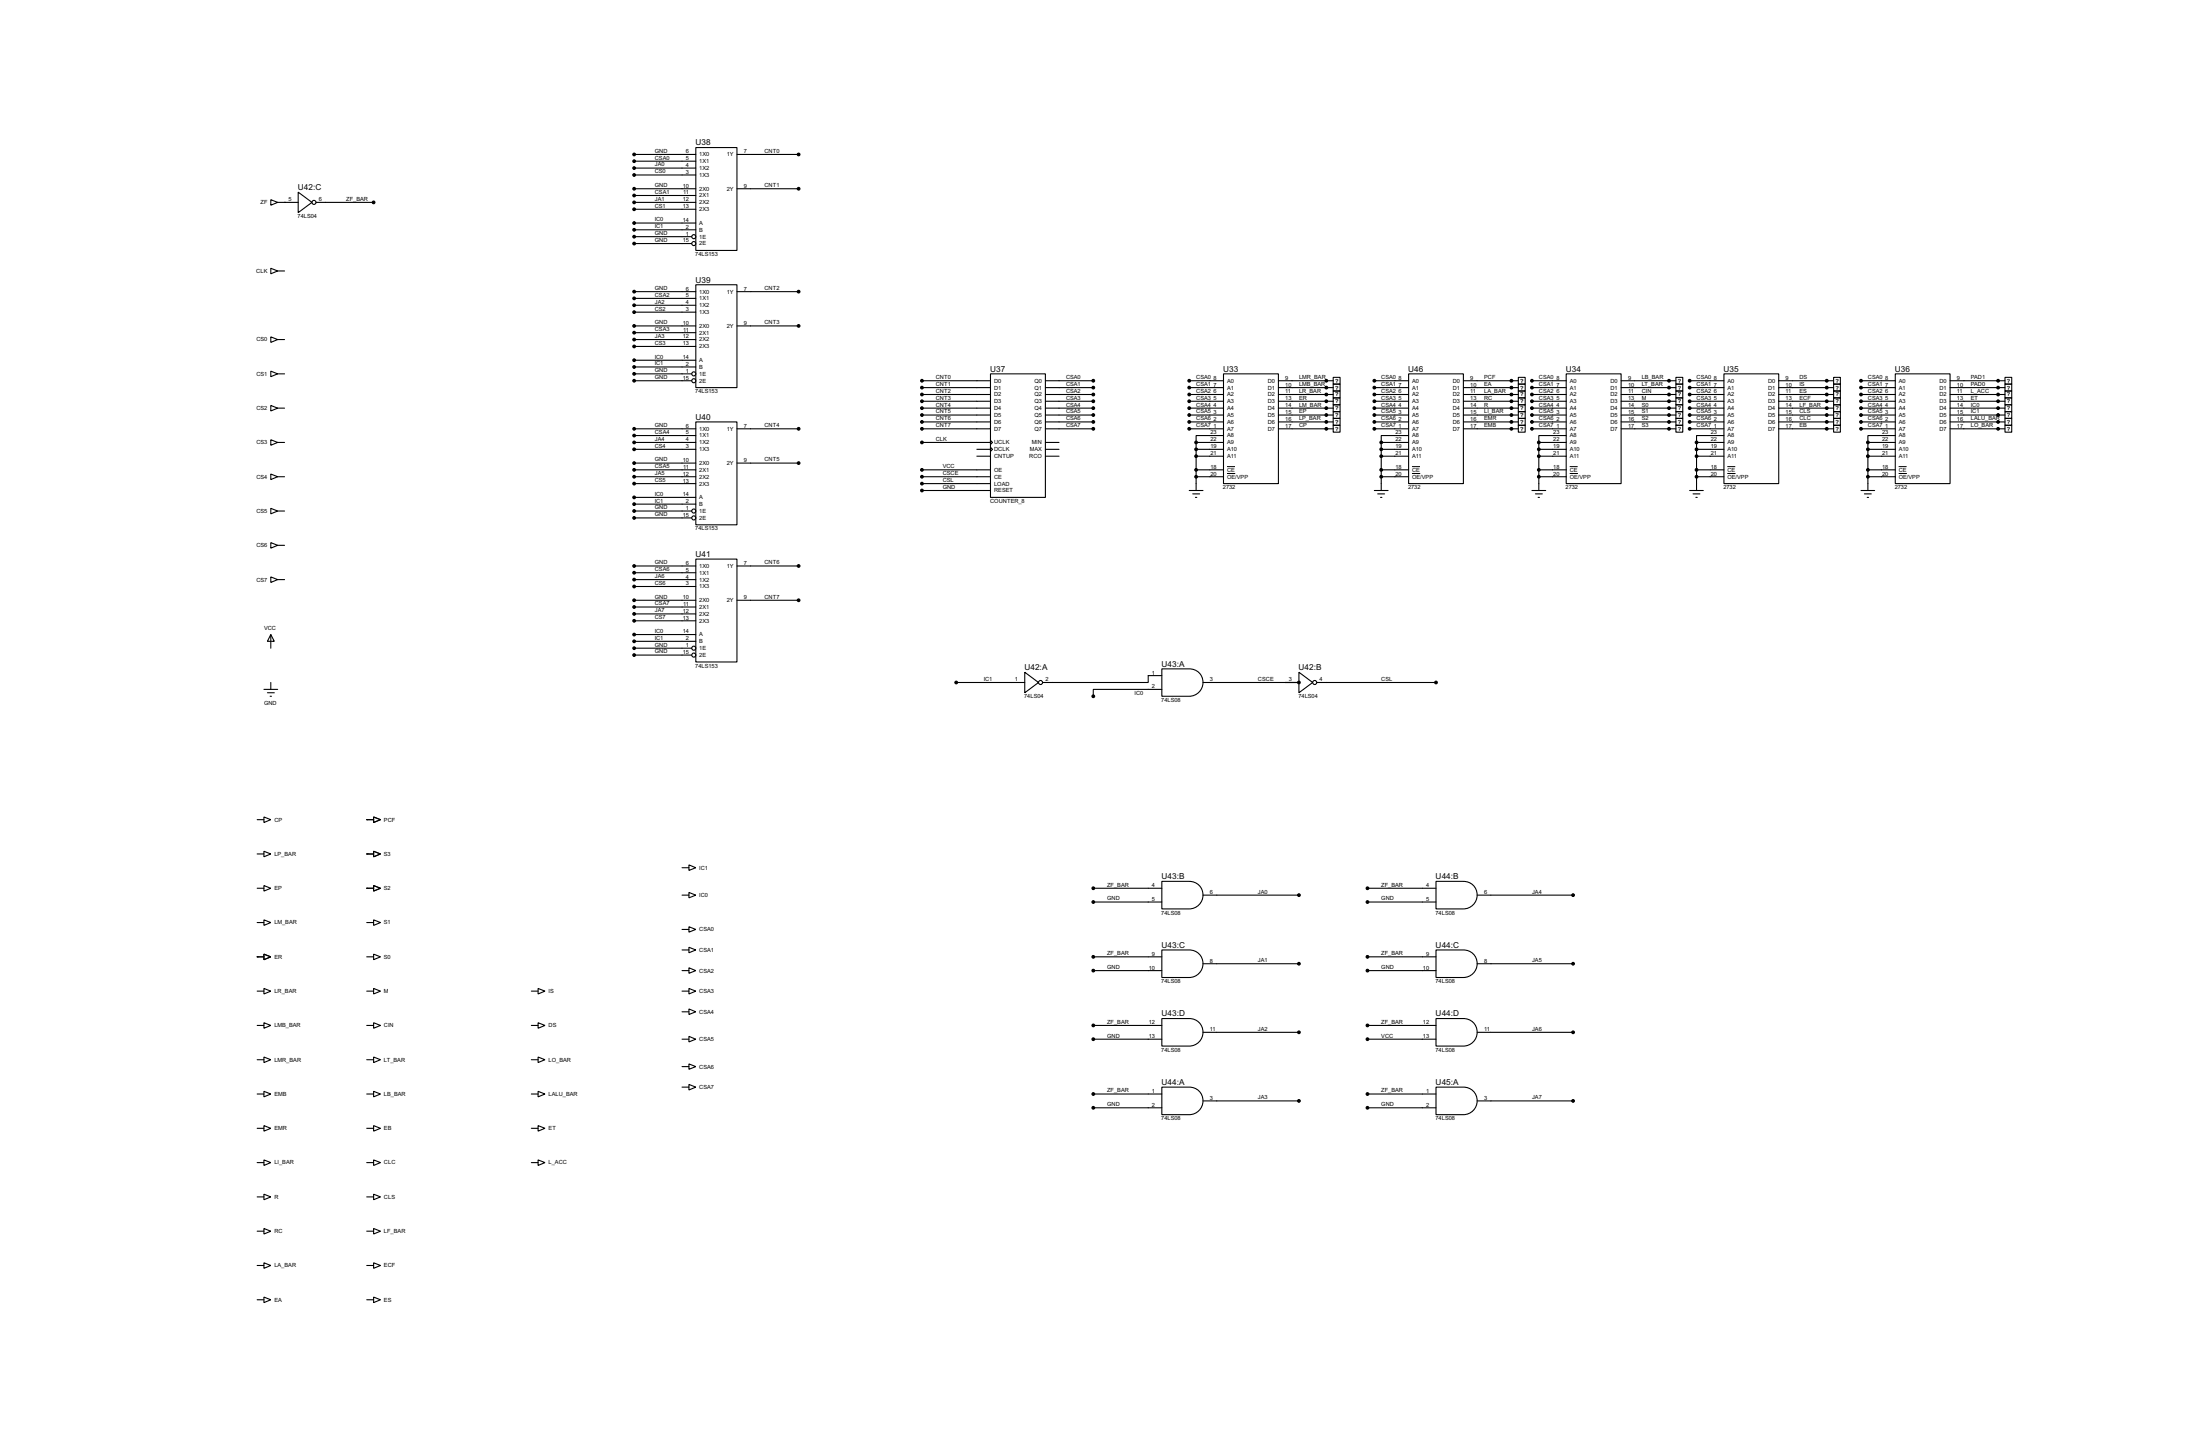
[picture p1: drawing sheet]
<svg xmlns="http://www.w3.org/2000/svg" width="815mm" height="536mm" viewBox="0 0 815 536" stroke-linecap="round" stroke-linejoin="round" font-family="sans-serif">
<g fill="#000">
<circle cx="105.5" cy="75" r=".2"/>
<circle cx="491.5" cy="151.2" r=".2"/>
<circle cx="491.5" cy="143.6" r=".2"/>
<circle cx="491.5" cy="148.6" r=".2"/>
<circle cx="491.5" cy="153.7" r=".2"/>
<circle cx="491.5" cy="141" r=".2"/>
<circle cx="491.5" cy="146.1" r=".2"/>
<circle cx="491.5" cy="158.8" r=".2"/>
<circle cx="491.5" cy="156.3" r=".2"/>
<circle cx="560.1" cy="141" r=".2"/>
<circle cx="560.1" cy="143.6" r=".2"/>
<circle cx="560.1" cy="148.6" r=".2"/>
<circle cx="560.1" cy="156.3" r=".2"/>
<circle cx="560.1" cy="158.8" r=".2"/>
<circle cx="560.1" cy="146.1" r=".2"/>
<circle cx="560.1" cy="151.2" r=".2"/>
<circle cx="560.1" cy="153.7" r=".2"/>
<circle cx="618.5" cy="153.7" r=".2"/>
<circle cx="618.5" cy="156.3" r=".2"/>
<circle cx="618.5" cy="141" r=".2"/>
<circle cx="618.5" cy="143.6" r=".2"/>
<circle cx="618.5" cy="146.1" r=".2"/>
<circle cx="618.5" cy="158.8" r=".2"/>
<circle cx="618.5" cy="151.2" r=".2"/>
<circle cx="618.5" cy="148.6" r=".2"/>
<circle cx="677" cy="153.7" r=".2"/>
<circle cx="677" cy="156.3" r=".2"/>
<circle cx="677" cy="158.8" r=".2"/>
<circle cx="677" cy="151.2" r=".2"/>
<circle cx="677" cy="141" r=".2"/>
<circle cx="677" cy="143.6" r=".2"/>
<circle cx="677" cy="146.1" r=".2"/>
<circle cx="677" cy="148.6" r=".2"/>
<circle cx="740.5" cy="151.2" r=".2"/>
<circle cx="740.5" cy="143.6" r=".2"/>
<circle cx="740.5" cy="141" r=".2"/>
<circle cx="740.5" cy="158.8" r=".2"/>
<circle cx="740.5" cy="148.6" r=".2"/>
<circle cx="740.5" cy="153.7" r=".2"/>
<circle cx="740.5" cy="146.1" r=".2"/>
<circle cx="740.5" cy="156.3" r=".2"/>
<circle cx="135.9" cy="303.6" r=".2"/>
<circle cx="135.9" cy="316.3" r=".2"/>
<circle cx="135.9" cy="329" r=".2"/>
<circle cx="95.3" cy="354.4" r=".2"/>
</g>
<g fill="none" stroke="#000" stroke-width=".4">
<path d="M235 57.2h22.9M235 59.7h22.9M257.9 54.7h15.2v38.1h-15.2zM273.1 57.2h22.9M100.4 74l2.5 1-2.5 1zM102.9 75h7.6M110.5 71.2l5.1 3.8-5.1 3.8zM117.1 75h21.4M235 62.3h22.9M235 64.8h22.9M235 69.9h22.9M235 72.4h22.9"/>
<path d="M235 75h22.9M235 77.5h22.9M273.1 69.9h22.9M100.4 99.4l2.5 1-2.5 1zM235 82.6h22.9M235 85.1h22.9M235 87.7h21.3M235 90.2h21.3M102.9 100.4h2.6M235 108h22.9M235 110.5h22.9M235 113.1h22.9"/>
<path d="M235 115.6h22.9M257.9 105.5h15.2v38.1h-15.2zM273.1 108h22.9M100.4 124.8l2.5 1-2.5 1zM100.4 137.5l2.5 1-2.5 1zM102.9 125.8h2.6M102.9 138.5h2.6M235 120.7h22.9M235 123.2h22.9M235 125.8h22.9M235 128.3h22.9M235 133.4h22.9"/>
<path d="M235 135.9h22.9M235 138.5h21.3M273.1 120.7h22.9M367.1 138.5h20.3v45.7h-20.3zM453.4 138.5h20.4v40.6h-20.4zM494.1 139.8h2.5v2.5h-2.5zM522 138.5h20.3v40.6h-20.3zM562.7 139.8h2.5v2.5h-2.5zM580.4 138.5h20.4v40.6h-20.4zM621.1 139.8h2.5v2.5h-2.5zM638.9 138.5h20.3v40.6h-20.3zM679.5 139.8h2.5v2.5h-2.5z"/>
<path d="M702.4 138.5h20.3v40.6h-20.3zM743 139.8h2.5v2.5h-2.5zM100.4 150.2l2.5 1-2.5 1zM102.9 151.2h2.6M235 141h21.3M235 158.8h22.9M257.9 156.3h15.2v38.1h-15.2zM273.1 158.8h22.9M341.7 141h25.4M341.7 143.6h25.4M341.7 146.1h25.4M341.7 148.6h25.4"/>
<path d="M341.7 151.2h25.4M341.7 153.7h25.4M341.7 156.3h25.4M341.7 158.8h25.4M387.4 141h17.8M387.4 143.6h17.8M387.4 146.1h17.8M387.4 148.6h17.8M387.4 151.2h17.8M387.4 153.7h17.8M387.4 156.3h17.8M387.4 158.8h17.8"/>
<path d="M440.7 141h12.7M440.7 143.6h12.7M440.7 146.1h12.7M440.7 148.6h12.7M440.7 151.2h12.7M440.7 153.7h12.7M440.7 156.3h12.7M440.7 158.8h12.7M473.8 141h20.3M473.8 143.6h20.3M473.8 146.1h20.3M473.8 148.6h20.3"/>
<path d="M473.8 151.2h20.3M473.8 153.7h20.3M473.8 156.3h20.3M473.8 158.8h20.3M494.1 142.3h2.5v2.5h-2.5zM494.1 144.8h2.5v2.6h-2.5zM494.1 147.4h2.5v2.5h-2.5zM494.1 149.9h2.5v2.6h-2.5zM494.1 152.5h2.5v2.5h-2.5zM494.1 155h2.5v2.5h-2.5zM494.1 157.5h2.5v2.6h-2.5zM509.3 141h12.7"/>
<path d="M509.3 143.6h12.7M509.3 146.1h12.7M509.3 148.6h12.7M509.3 151.2h12.7M509.3 153.7h12.7M509.3 156.3h12.7M509.3 158.8h12.7M542.3 141h20.4M542.3 143.6h20.4M542.3 146.1h20.4M542.3 148.6h20.4M542.3 151.2h20.4"/>
<path d="M542.3 153.7h20.4M542.3 156.3h20.4M542.3 158.8h20.4M562.7 142.3h2.5v2.5h-2.5zM562.7 144.8h2.5v2.6h-2.5zM562.7 147.4h2.5v2.5h-2.5zM562.7 149.9h2.5v2.6h-2.5zM562.7 152.5h2.5v2.5h-2.5zM562.7 155h2.5v2.5h-2.5zM562.7 157.5h2.5v2.6h-2.5zM567.7 141h12.7M567.7 143.6h12.7"/>
<path d="M567.7 146.1h12.7M567.7 148.6h12.7M567.7 151.2h12.7M567.7 153.7h12.7M567.7 156.3h12.7M567.7 158.8h12.7M600.8 141h20.3M600.8 143.6h20.3M600.8 146.1h20.3M600.8 148.6h20.3M600.8 151.2h20.3M600.8 153.7h20.3"/>
<path d="M600.8 156.3h20.3M600.8 158.8h20.3M621.1 142.3h2.5v2.5h-2.5zM621.1 144.8h2.5v2.6h-2.5zM621.1 147.4h2.5v2.5h-2.5zM621.1 149.9h2.5v2.6h-2.5zM621.1 152.5h2.5v2.5h-2.5zM621.1 155h2.5v2.5h-2.5zM621.1 157.5h2.5v2.6h-2.5zM626.2 141h12.7M626.2 143.6h12.7M626.2 146.1h12.7"/>
<path d="M626.2 148.6h12.7M626.2 151.2h12.7M626.2 153.7h12.7M626.2 156.3h12.7M626.2 158.8h12.7M659.2 141h20.3M659.2 143.6h20.3M659.2 146.1h20.3M659.2 148.6h20.3M659.2 151.2h20.3M659.2 153.7h20.3M659.2 156.3h20.3"/>
<path d="M659.2 158.8h20.3M679.5 142.3h2.5v2.5h-2.5zM679.5 144.8h2.5v2.6h-2.5zM679.5 147.4h2.5v2.5h-2.5zM679.5 149.9h2.5v2.6h-2.5zM679.5 152.5h2.5v2.5h-2.5zM679.5 155h2.5v2.5h-2.5zM679.5 157.5h2.5v2.6h-2.5zM689.7 141h12.7M689.7 143.6h12.7M689.7 146.1h12.7M689.7 148.6h12.7"/>
<path d="M689.7 151.2h12.7M689.7 153.7h12.7M689.7 156.3h12.7M689.7 158.8h12.7M722.7 141h20.3M722.7 143.6h20.3M722.7 146.1h20.3M722.7 148.6h20.3M722.7 151.2h20.3M722.7 153.7h20.3M722.7 156.3h20.3M722.7 158.8h20.3"/>
<path d="M743 142.3h2.5v2.5h-2.5zM743 144.8h2.5v2.6h-2.5zM743 147.4h2.5v2.5h-2.5zM743 149.9h2.5v2.6h-2.5zM743 152.5h2.5v2.5h-2.5zM743 155h2.5v2.5h-2.5zM743 157.5h2.5v2.6h-2.5zM100.4 162.9l2.5 1-2.5 1zM100.4 175.6l2.5 1-2.5 1zM102.9 163.9h2.6M102.9 176.6h2.6M235 163.9h22.9"/>
<path d="M235 166.4h22.9M235 174h22.9M235 176.6h22.9M235 161.3h22.9M235 171.5h22.9M235 179.1h22.9M273.1 171.5h22.9M341.7 163.9h25.4M341.7 174h25.4M341.7 176.6h25.4M341.7 179.1h25.4M362 166.4h5.1"/>
<path d="M362 169h5.1M367.1 163.1l.7 .8-.7 .7zM367.1 165.7l.7 .7-.7 .8zM387.4 163.9h5.1M387.4 166.4h5.1M387.4 169h5.1M443.3 163.9h10.1M443.3 163.9v17.8M443.3 166.4h10.1M443.3 169h10.1M443.3 174h10.1M443.3 176.6h10.1"/>
<path d="M453.4 161.3h-10.1v2.6M511.9 163.9h10.1M511.9 166.4h10.1M511.9 169h10.1M511.9 174h10.1M511.9 176.6h10.1M511.9 163.9v17.8M522 161.3h-10.1v2.6M570.3 163.9h10.1M570.3 166.4h10.1M570.3 169h10.1M570.3 174h10.1"/>
<path d="M570.3 176.6h10.1M570.3 163.9v17.8M580.4 161.3h-10.1v2.6M628.7 163.9h10.2M628.7 166.4h10.2M628.7 169h10.2M628.7 174h10.2M628.7 176.6h10.2M628.7 163.9v17.8M638.9 161.3h-10.2v2.6M692.2 163.9h10.2M692.2 166.4h10.2"/>
<path d="M692.2 169h10.2M692.2 174h10.2M692.2 176.6h10.2M692.2 163.9v17.8M702.4 161.3h-10.2v2.6M100.4 188.3l2.5 1-2.5 1zM102.9 189.3h2.6M235 184.2h22.9M235 186.7h22.9M235 189.3h21.3M235 191.8h21.3M341.7 181.7h25.4"/>
<path d="M440.7 181.7h5.1M442 182.9h2.6M443 184.2h.5M509.3 181.7h5.1M510.6 182.9h2.5M511.6 184.2h.5M567.7 181.7h5.1M569 182.9h2.6M570 184.2h.5M626.2 181.7h5M627.4 182.9h2.6M628.5 184.2h.5"/>
<path d="M689.7 181.7h5M690.9 182.9h2.6M692 184.2h.5M100.4 201l2.5 1-2.5 1zM100.4 213.7l2.5 1-2.5 1zM102.9 214.7h2.6M102.9 202h2.6M235 209.6h22.9M235 212.1h22.9M235 214.7h22.9M235 217.2h22.9M257.9 207.1h15.2v38.1h-15.2z"/>
<path d="M273.1 209.6h22.9M100.4 235l1.3 2.5h-2.6zM100.4 235v5.1M235 222.3h22.9M235 224.8h22.9M235 227.4h22.9M235 229.9h22.9M235 235h22.9M235 237.5h22.9M273.1 222.3h22.9M97.8 255.3h5.1M99.1 256.6h2.6"/>
<path d="M100.1 257.9h.5M100.4 252.8v2.5M235 240.1h21.3M235 242.6h21.3M354.4 252.8h25.4M379.8 249l5.1 3.8-5.1 3.8zM430.6 247.7h10.1a5.1 5.1 0 0 1 5.1 5.1 5.1 5.1 0 0 1-5.1 5.1h-10.1zM430.6 250.2h-5.1v2.6h-39.1M430.6 255.3h-25.4v2.6M445.8 252.8h35.6M481.4 249l5.1 3.8-5.1 3.8zM488 252.8h44.2"/>
<path d="M95.3 303.6h2.5M95.3 316.3h2.5M97.8 302.6l2.6 1-2.6 1zM97.8 315.3l2.6 1-2.6 1zM135.9 303.6h2.6M135.9 316.3h2.6M138.5 302.6l2.5 1-2.5 1zM138.5 315.3l2.5 1-2.5 1zM95.3 329h2.5M97.8 328l2.6 1-2.6 1zM135.9 329h2.6M138.5 328l2.5 1-2.5 1z"/>
<path d="M252.8 331.5h2.5M252.8 321.4h2.5M255.3 320.3l2.6 1.1-2.6 1zM255.3 330.5l2.6 1-2.6 1zM405.2 329h25.4M405.2 334.1h25.4M430.6 326.4h10.1a5.1 5.1 0 0 1 5.1 5.1 5.1 5.1 0 0 1-5.1 5.1h-10.1zM445.8 331.5h35.6M506.8 329h25.4M506.8 334.1h25.4M532.2 326.4h10.1a5.1 5.1 0 0 1 5.1 5.1 5.1 5.1 0 0 1-5.1 5.1h-10.1zM547.4 331.5h35.6"/>
<path d="M95.3 354.4h2.5M95.3 341.7h2.5M97.8 340.7l2.6 1-2.6 1zM97.8 353.4l2.6 1-2.6 1zM135.9 354.4h2.6M135.9 341.7h2.6M138.5 340.7l2.5 1-2.5 1zM138.5 353.4l2.5 1-2.5 1zM252.8 359.5h2.5M252.8 344.2h2.5M252.8 351.8h2.5M255.3 343.2l2.6 1-2.6 1z"/>
<path d="M255.3 350.8l2.6 1-2.6 1.1zM255.3 358.4l2.6 1.1-2.6 1zM405.2 354.4h25.4M405.2 359.5h25.4M430.6 351.8h10.1a5.1 5.1 0 0 1 5.1 5.1 5.1 5.1 0 0 1-5.1 5.1h-10.1zM445.8 356.9h35.6M506.8 354.4h25.4M506.8 359.5h25.4M532.2 351.8h10.1a5.1 5.1 0 0 1 5.1 5.1 5.1 5.1 0 0 1-5.1 5.1h-10.1zM547.4 356.9h35.6M95.3 379.8h2.5M95.3 367.1h2.5"/>
<path d="M97.8 366.1l2.6 1-2.6 1zM97.8 378.8l2.6 1-2.6 1zM135.9 379.8h2.6M135.9 367.1h2.6M138.5 366.1l2.5 1-2.5 1zM138.5 378.8l2.5 1-2.5 1zM196.9 379.8h2.5M196.9 367.1h2.5M199.4 378.8l2.6 1-2.6 1zM199.4 366.1l2.6 1-2.6 1zM252.8 367.1h2.5M252.8 374.7h2.5"/>
<path d="M255.3 366.1l2.6 1-2.6 1zM255.3 373.7l2.6 1-2.6 1zM405.2 379.8h25.4M430.6 377.2h10.1a5.1 5.1 0 0 1 5.1 5.1 5.1 5.1 0 0 1-5.1 5.1h-10.1zM506.8 379.8h25.4M532.2 377.2h10.1a5.1 5.1 0 0 1 5.1 5.1 5.1 5.1 0 0 1-5.1 5.1h-10.1zM95.3 392.5h2.5M97.8 391.5l2.6 1-2.6 1zM135.9 392.5h2.6M138.5 391.5l2.5 1-2.5 1zM196.9 392.5h2.5M199.4 391.5l2.6 1-2.6 1z"/>
<path d="M252.8 384.9h2.5M252.8 395h2.5M255.3 383.8l2.6 1.1-2.6 1zM255.3 394l2.6 1-2.6 1zM405.2 384.9h25.4M445.8 382.3h35.6M506.8 384.9h25.4M547.4 382.3h35.6M95.3 405.2h2.5M95.3 417.9h2.5M97.8 404.2l2.6 1-2.6 1zM97.8 416.9l2.6 1-2.6 1z"/>
<path d="M135.9 405.2h2.6M135.9 417.9h2.6M138.5 404.2l2.5 1-2.5 1zM138.5 416.9l2.5 1-2.5 1zM196.9 405.2h2.5M196.9 417.9h2.5M199.4 404.2l2.6 1-2.6 1zM199.4 416.9l2.6 1-2.6 1zM252.8 402.6h2.5M255.3 401.6l2.6 1-2.6 1.1zM405.2 405.2h25.4M405.2 410.3h25.4"/>
<path d="M430.6 402.6h10.1a5.1 5.1 0 0 1 5.1 5.1 5.1 5.1 0 0 1-5.1 5.1h-10.1zM445.8 407.7h35.6M506.8 405.2h25.4M506.8 410.3h25.4M532.2 402.6h10.1a5.1 5.1 0 0 1 5.1 5.1 5.1 5.1 0 0 1-5.1 5.1h-10.1zM547.4 407.7h35.6M95.3 430.6h2.5M97.8 429.6l2.6 1-2.6 1zM135.9 430.6h2.6M138.5 429.6l2.5 1-2.5 1zM196.9 430.6h2.5M199.4 429.6l2.6 1-2.6 1z"/>
<path d="M95.3 443.3h2.5M95.3 456h2.5M97.8 442.3l2.6 1-2.6 1zM97.8 455l2.6 1-2.6 1zM135.9 443.3h2.6M135.9 456h2.6M138.5 442.3l2.5 1-2.5 1zM138.5 455l2.5 1-2.5 1zM95.3 468.7h2.5M97.8 467.7l2.6 1-2.6 1zM135.9 468.7h2.6M138.5 467.7l2.5 1-2.5 1z"/>
<path d="M95.3 481.4h2.5M97.8 480.4l2.6 1-2.6 1zM135.9 481.4h2.6M138.5 480.4l2.5 1-2.5 1z"/>
<circle cx="116.3" cy="75" r=".75"/>
<circle cx="257.1" cy="90.2" r=".75"/>
<circle cx="257.1" cy="87.7" r=".75"/>
<circle cx="257.1" cy="138.5" r=".75"/>
<circle cx="257.1" cy="141" r=".75"/>
<circle cx="257.1" cy="189.3" r=".75"/>
<circle cx="257.1" cy="191.8" r=".75"/>
<circle cx="257.1" cy="242.6" r=".75"/>
<circle cx="257.1" cy="240.1" r=".75"/>
<circle cx="385.6" cy="252.8" r=".75"/>
<circle cx="487.2" cy="252.8" r=".75"/>
</g>
<path d="M454.7 172.8h3M454.7 175.4h3.1M523.3 172.8h2.9M523.3 175.4h3M581.7 172.8h3M581.7 175.4h3.1M640.1 172.8h3M640.1 175.4h3.1M703.6 172.8h3M703.6 175.4h3.1" fill="none" stroke="#000" stroke-width=".37"/>
<g fill="#000" stroke="#000" stroke-width=".4">
<circle cx="235" cy="59.7" r=".5"/>
<circle cx="235" cy="57.2" r=".5"/>
<circle cx="295.9" cy="57.2" r=".5"/>
<circle cx="138.4" cy="75" r=".5"/>
<circle cx="235" cy="72.4" r=".5"/>
<circle cx="235" cy="69.9" r=".5"/>
<circle cx="235" cy="64.8" r=".5"/>
<circle cx="235" cy="75" r=".5"/>
<circle cx="235" cy="62.3" r=".5"/>
<circle cx="235" cy="77.5" r=".5"/>
<circle cx="295.9" cy="69.9" r=".5"/>
<circle cx="235" cy="87.7" r=".5"/>
<circle cx="235" cy="82.6" r=".5"/>
<circle cx="235" cy="90.2" r=".5"/>
<circle cx="235" cy="85.1" r=".5"/>
<circle cx="235" cy="110.5" r=".5"/>
<circle cx="235" cy="113.1" r=".5"/>
<circle cx="235" cy="108" r=".5"/>
<circle cx="235" cy="115.6" r=".5"/>
<circle cx="295.9" cy="108" r=".5"/>
<circle cx="235" cy="120.7" r=".5"/>
<circle cx="235" cy="138.5" r=".5"/>
<circle cx="235" cy="133.4" r=".5"/>
<circle cx="235" cy="125.8" r=".5"/>
<circle cx="235" cy="128.3" r=".5"/>
<circle cx="235" cy="123.2" r=".5"/>
<circle cx="235" cy="135.9" r=".5"/>
<circle cx="295.9" cy="120.7" r=".5"/>
<circle cx="235" cy="141" r=".5"/>
<circle cx="235" cy="158.8" r=".5"/>
<circle cx="295.9" cy="158.8" r=".5"/>
<circle cx="341.6" cy="141" r=".5"/>
<circle cx="341.6" cy="156.3" r=".5"/>
<circle cx="341.6" cy="158.8" r=".5"/>
<circle cx="341.6" cy="148.6" r=".5"/>
<circle cx="341.6" cy="153.7" r=".5"/>
<circle cx="341.6" cy="151.2" r=".5"/>
<circle cx="341.6" cy="143.6" r=".5"/>
<circle cx="341.6" cy="146.1" r=".5"/>
<circle cx="405.1" cy="141" r=".5"/>
<circle cx="405.1" cy="156.3" r=".5"/>
<circle cx="405.1" cy="158.8" r=".5"/>
<circle cx="405.1" cy="143.6" r=".5"/>
<circle cx="405.1" cy="148.6" r=".5"/>
<circle cx="405.1" cy="151.2" r=".5"/>
<circle cx="405.1" cy="153.7" r=".5"/>
<circle cx="405.1" cy="146.1" r=".5"/>
<circle cx="440.7" cy="141" r=".5"/>
<circle cx="440.7" cy="156.3" r=".5"/>
<circle cx="440.7" cy="158.8" r=".5"/>
<circle cx="440.7" cy="148.6" r=".5"/>
<circle cx="440.7" cy="151.2" r=".5"/>
<circle cx="440.7" cy="146.1" r=".5"/>
<circle cx="440.7" cy="143.6" r=".5"/>
<circle cx="440.7" cy="153.7" r=".5"/>
<circle cx="491.5" cy="141" r=".5"/>
<circle cx="491.5" cy="151.2" r=".5"/>
<circle cx="491.5" cy="153.7" r=".5"/>
<circle cx="491.5" cy="148.6" r=".5"/>
<circle cx="491.5" cy="158.8" r=".5"/>
<circle cx="491.5" cy="146.1" r=".5"/>
<circle cx="491.5" cy="156.3" r=".5"/>
<circle cx="491.5" cy="143.6" r=".5"/>
<circle cx="509.3" cy="141" r=".5"/>
<circle cx="509.3" cy="143.6" r=".5"/>
<circle cx="509.3" cy="153.7" r=".5"/>
<circle cx="509.3" cy="148.6" r=".5"/>
<circle cx="509.3" cy="146.1" r=".5"/>
<circle cx="509.3" cy="151.2" r=".5"/>
<circle cx="509.3" cy="156.3" r=".5"/>
<circle cx="509.3" cy="158.8" r=".5"/>
<circle cx="560.1" cy="141" r=".5"/>
<circle cx="560.1" cy="143.6" r=".5"/>
<circle cx="560.1" cy="151.2" r=".5"/>
<circle cx="560.1" cy="156.3" r=".5"/>
<circle cx="560.1" cy="158.8" r=".5"/>
<circle cx="560.1" cy="153.7" r=".5"/>
<circle cx="560.1" cy="146.1" r=".5"/>
<circle cx="560.1" cy="148.6" r=".5"/>
<circle cx="567.7" cy="143.6" r=".5"/>
<circle cx="567.7" cy="158.8" r=".5"/>
<circle cx="567.7" cy="141" r=".5"/>
<circle cx="567.7" cy="146.1" r=".5"/>
<circle cx="567.7" cy="153.7" r=".5"/>
<circle cx="567.7" cy="148.6" r=".5"/>
<circle cx="567.7" cy="156.3" r=".5"/>
<circle cx="567.7" cy="151.2" r=".5"/>
<circle cx="618.5" cy="153.7" r=".5"/>
<circle cx="618.5" cy="143.6" r=".5"/>
<circle cx="618.5" cy="146.1" r=".5"/>
<circle cx="618.5" cy="141" r=".5"/>
<circle cx="618.5" cy="156.3" r=".5"/>
<circle cx="618.5" cy="151.2" r=".5"/>
<circle cx="618.5" cy="158.8" r=".5"/>
<circle cx="618.5" cy="148.6" r=".5"/>
<circle cx="626.1" cy="143.6" r=".5"/>
<circle cx="626.1" cy="153.7" r=".5"/>
<circle cx="626.1" cy="146.1" r=".5"/>
<circle cx="626.1" cy="148.6" r=".5"/>
<circle cx="626.1" cy="156.3" r=".5"/>
<circle cx="626.1" cy="158.8" r=".5"/>
<circle cx="626.1" cy="141" r=".5"/>
<circle cx="626.1" cy="151.2" r=".5"/>
<circle cx="676.9" cy="143.6" r=".5"/>
<circle cx="676.9" cy="146.1" r=".5"/>
<circle cx="676.9" cy="153.7" r=".5"/>
<circle cx="676.9" cy="156.3" r=".5"/>
<circle cx="676.9" cy="158.8" r=".5"/>
<circle cx="676.9" cy="141" r=".5"/>
<circle cx="676.9" cy="148.6" r=".5"/>
<circle cx="676.9" cy="151.2" r=".5"/>
<circle cx="689.6" cy="146.1" r=".5"/>
<circle cx="689.6" cy="143.6" r=".5"/>
<circle cx="689.6" cy="153.7" r=".5"/>
<circle cx="689.6" cy="151.2" r=".5"/>
<circle cx="689.6" cy="141" r=".5"/>
<circle cx="689.6" cy="148.6" r=".5"/>
<circle cx="689.6" cy="156.3" r=".5"/>
<circle cx="689.6" cy="158.8" r=".5"/>
<circle cx="740.4" cy="143.6" r=".5"/>
<circle cx="740.4" cy="141" r=".5"/>
<circle cx="740.4" cy="151.2" r=".5"/>
<circle cx="740.4" cy="158.8" r=".5"/>
<circle cx="740.4" cy="146.1" r=".5"/>
<circle cx="740.4" cy="156.3" r=".5"/>
<circle cx="740.4" cy="148.6" r=".5"/>
<circle cx="740.4" cy="153.7" r=".5"/>
<circle cx="235" cy="176.6" r=".5"/>
<circle cx="235" cy="163.9" r=".5"/>
<circle cx="235" cy="161.3" r=".5"/>
<circle cx="235" cy="174" r=".5"/>
<circle cx="235" cy="166.4" r=".5"/>
<circle cx="235" cy="171.5" r=".5"/>
<circle cx="235" cy="179.1" r=".5"/>
<circle cx="295.9" cy="171.5" r=".5"/>
<circle cx="341.6" cy="174" r=".5"/>
<circle cx="341.6" cy="163.9" r=".5"/>
<circle cx="341.6" cy="179.1" r=".5"/>
<circle cx="341.6" cy="176.6" r=".5"/>
<circle cx="443.2" cy="163.9" r=".5"/>
<circle cx="443.2" cy="166.4" r=".5"/>
<circle cx="443.2" cy="174" r=".5"/>
<circle cx="443.2" cy="176.6" r=".5"/>
<circle cx="443.2" cy="169" r=".5"/>
<circle cx="511.8" cy="174" r=".5"/>
<circle cx="511.8" cy="176.6" r=".5"/>
<circle cx="511.8" cy="163.9" r=".5"/>
<circle cx="511.8" cy="166.4" r=".5"/>
<circle cx="511.8" cy="169" r=".5"/>
<circle cx="570.2" cy="174" r=".5"/>
<circle cx="570.2" cy="169" r=".5"/>
<circle cx="570.2" cy="163.9" r=".5"/>
<circle cx="570.2" cy="166.4" r=".5"/>
<circle cx="570.2" cy="176.6" r=".5"/>
<circle cx="628.7" cy="174" r=".5"/>
<circle cx="628.7" cy="176.6" r=".5"/>
<circle cx="628.7" cy="163.9" r=".5"/>
<circle cx="628.7" cy="166.4" r=".5"/>
<circle cx="628.7" cy="169" r=".5"/>
<circle cx="692.2" cy="163.9" r=".5"/>
<circle cx="692.2" cy="166.4" r=".5"/>
<circle cx="692.2" cy="169" r=".5"/>
<circle cx="692.2" cy="174" r=".5"/>
<circle cx="692.2" cy="176.6" r=".5"/>
<circle cx="235" cy="184.2" r=".5"/>
<circle cx="235" cy="189.3" r=".5"/>
<circle cx="235" cy="186.7" r=".5"/>
<circle cx="235" cy="191.8" r=".5"/>
<circle cx="341.6" cy="181.7" r=".5"/>
<circle cx="235" cy="209.6" r=".5"/>
<circle cx="235" cy="212.1" r=".5"/>
<circle cx="235" cy="217.2" r=".5"/>
<circle cx="235" cy="214.7" r=".5"/>
<circle cx="295.9" cy="209.6" r=".5"/>
<circle cx="235" cy="235" r=".5"/>
<circle cx="235" cy="229.9" r=".5"/>
<circle cx="235" cy="237.5" r=".5"/>
<circle cx="235" cy="224.8" r=".5"/>
<circle cx="235" cy="227.4" r=".5"/>
<circle cx="235" cy="222.3" r=".5"/>
<circle cx="295.9" cy="222.3" r=".5"/>
<circle cx="235" cy="242.6" r=".5"/>
<circle cx="235" cy="240.1" r=".5"/>
<circle cx="354.3" cy="252.8" r=".5"/>
<circle cx="405.1" cy="257.9" r=".5"/>
<circle cx="481.3" cy="252.8" r=".5"/>
<circle cx="532.1" cy="252.8" r=".5"/>
<circle cx="405.1" cy="329" r=".5"/>
<circle cx="405.1" cy="334.1" r=".5"/>
<circle cx="481.3" cy="331.5" r=".5"/>
<circle cx="506.7" cy="329" r=".5"/>
<circle cx="506.7" cy="334.1" r=".5"/>
<circle cx="582.9" cy="331.5" r=".5"/>
<circle cx="405.1" cy="359.5" r=".5"/>
<circle cx="405.1" cy="354.4" r=".5"/>
<circle cx="481.3" cy="356.9" r=".5"/>
<circle cx="506.7" cy="354.4" r=".5"/>
<circle cx="506.7" cy="359.5" r=".5"/>
<circle cx="582.9" cy="356.9" r=".5"/>
<circle cx="405.1" cy="379.8" r=".5"/>
<circle cx="506.7" cy="379.8" r=".5"/>
<circle cx="405.1" cy="384.9" r=".5"/>
<circle cx="481.3" cy="382.3" r=".5"/>
<circle cx="506.7" cy="384.9" r=".5"/>
<circle cx="582.9" cy="382.3" r=".5"/>
<circle cx="405.1" cy="405.2" r=".5"/>
<circle cx="405.1" cy="410.3" r=".5"/>
<circle cx="481.3" cy="407.7" r=".5"/>
<circle cx="506.7" cy="405.2" r=".5"/>
<circle cx="506.7" cy="410.3" r=".5"/>
<circle cx="582.9" cy="407.7" r=".5"/>
</g>
<g font-size="3.4">
<text x="257.7" y="53.8">U38</text>
<text x="110.4" y="70.4">U42:C</text>
<text x="257.7" y="104.7">U39</text>
<text x="366.9" y="137.6">U37</text>
<text x="453.3" y="137.6">U33</text>
<text x="521.9" y="137.6">U46</text>
<text x="580.3" y="137.6">U34</text>
<text x="638.7" y="137.6">U35</text>
<text x="702.2" y="137.6">U36</text>
<text x="257.7" y="155.5">U40</text>
<text x="257.7" y="206.3">U41</text>
<text x="379.6" y="248.2">U42:A</text>
<text x="430.4" y="246.9">U43:A</text>
<text x="481.2" y="248.2">U42:B</text>
<text x="430.4" y="325.6">U43:B</text>
<text x="532" y="325.6">U44:B</text>
<text x="430.4" y="351">U43:C</text>
<text x="532" y="351">U44:C</text>
<text x="430.4" y="376.4">U43:D</text>
<text x="532" y="376.4">U44:D</text>
<text x="430.4" y="401.8">U44:A</text>
<text x="532" y="401.8">U45:A</text>
</g>
<g font-size="2.4">
<text x="242.6" y="56.6">GND</text>
<text x="242.6" y="59.1">CSA0</text>
<text x="254.2" y="56.8">6</text>
<text x="254.2" y="59.3">5</text>
<text x="259.1" y="57.9">1X0</text>
<text x="269.3" y="57.9">1Y</text>
<text x="275.6" y="56.8">7</text>
<text x="283.3" y="56.6">CNT0</text>
<text x="242.6" y="61.6">JA0</text>
<text x="242.6" y="64.2">CS0</text>
<text x="254.2" y="61.9">4</text>
<text x="254.2" y="64.4">3</text>
<text x="259.1" y="60.4">1X1</text>
<text x="259.1" y="62.9">1X2</text>
<text x="259.1" y="65.5">1X3</text>
<text x="242.6" y="69.3">GND</text>
<text x="242.6" y="71.8">CSA1</text>
<text x="253" y="69.5">10</text>
<text x="253.2" y="72">11</text>
<text x="259.1" y="70.6">2X0</text>
<text x="269.3" y="70.6">2Y</text>
<text x="275.6" y="69.5">9</text>
<text x="283.3" y="69.3">CNT1</text>
<text x="96.5" y="75.6">ZF</text>
<text x="106.9" y="74.6">5</text>
<text x="118.2" y="74.6">6</text>
<text x="128.3" y="74.3">ZF_BAR</text>
<text x="242.6" y="74.3">JA1</text>
<text x="242.6" y="76.9">CS1</text>
<text x="253" y="74.6">12</text>
<text x="253" y="77.1">13</text>
<text x="259.1" y="73.1">2X1</text>
<text x="259.1" y="75.6">2X2</text>
<text x="110.3" y="80.9">74LS04</text>
<text x="242.6" y="82">IC0</text>
<text x="253" y="82.2">14</text>
<text x="259.1" y="78.2">2X3</text>
<text x="259.1" y="83.3">A</text>
<text x="242.6" y="84.5">IC1</text>
<text x="242.6" y="87">GND</text>
<text x="242.6" y="89.6">GND</text>
<text x="253" y="89.8">15</text>
<text x="254.2" y="84.7">2</text>
<text x="254.2" y="87.3">1</text>
<text x="259.1" y="88.3">1E</text>
<text x="259.1" y="85.8">B</text>
<text x="257.7" y="94.9">74LS153</text>
<text x="259.1" y="90.9">2E</text>
<text x="95" y="101">CLK</text>
<text x="242.6" y="107.4">GND</text>
<text x="254.2" y="107.6">6</text>
<text x="275.6" y="107.6">7</text>
<text x="283.3" y="107.4">CNT2</text>
<text x="242.6" y="109.9">CSA2</text>
<text x="242.6" y="112.4">JA2</text>
<text x="254.2" y="110.1">5</text>
<text x="254.2" y="112.7">4</text>
<text x="259.1" y="108.7">1X0</text>
<text x="259.1" y="111.2">1X1</text>
<text x="259.1" y="113.7">1X2</text>
<text x="269.3" y="108.7">1Y</text>
<text x="242.6" y="115">CS2</text>
<text x="254.2" y="115.2">3</text>
<text x="259.1" y="116.3">1X3</text>
<text x="242.6" y="120.1">GND</text>
<text x="242.6" y="122.6">CSA3</text>
<text x="242.6" y="125.1">JA3</text>
<text x="253" y="120.3">10</text>
<text x="253" y="125.4">12</text>
<text x="253.2" y="122.8">11</text>
<text x="259.1" y="121.4">2X0</text>
<text x="259.1" y="123.9">2X1</text>
<text x="269.3" y="121.4">2Y</text>
<text x="275.6" y="120.3">9</text>
<text x="283.3" y="120.1">CNT3</text>
<text x="95" y="126.4">CS0</text>
<text x="242.6" y="127.7">CS3</text>
<text x="253" y="127.9">13</text>
<text x="259.1" y="126.4">2X2</text>
<text x="259.1" y="129">2X3</text>
<text x="242.6" y="132.8">IC0</text>
<text x="242.6" y="135.3">IC1</text>
<text x="242.6" y="137.8">GND</text>
<text x="253" y="133">14</text>
<text x="254.2" y="135.5">2</text>
<text x="259.1" y="134.1">A</text>
<text x="259.1" y="136.6">B</text>
<text x="95" y="139.1">CS1</text>
<text x="242.6" y="140.4">GND</text>
<text x="253" y="140.6">15</text>
<text x="254.2" y="138.1">1</text>
<text x="259.1" y="139.1">1E</text>
<text x="259.1" y="141.7">2E</text>
<text x="346.8" y="140.4">CNT0</text>
<text x="346.8" y="143">CNT1</text>
<text x="368.4" y="141.7">D0</text>
<text x="383.3" y="141.7">Q0</text>
<text x="395" y="140.4">CSA0</text>
<text x="395" y="143">CSA1</text>
<text x="443.3" y="140.4">CSA0</text>
<text x="443.3" y="143">CSA1</text>
<text x="449.8" y="140.6">8</text>
<text x="449.8" y="143.2">7</text>
<text x="454.7" y="141.7">A0</text>
<text x="469.8" y="141.7">D0</text>
<text x="476.3" y="140.6">9</text>
<text x="476.3" y="143.2">10</text>
<text x="481.4" y="140.4">LMR_BAR</text>
<text x="481.4" y="143">LMB_BAR</text>
<text x="494.8" y="141.7">?</text>
<text x="511.9" y="140.4">CSA0</text>
<text x="511.9" y="143">CSA1</text>
<text x="518.3" y="140.6">8</text>
<text x="518.3" y="143.2">7</text>
<text x="523.3" y="141.7">A0</text>
<text x="538.4" y="141.7">D0</text>
<text x="544.9" y="140.6">9</text>
<text x="544.9" y="143.2">10</text>
<text x="550" y="140.4">PCF</text>
<text x="550" y="143">EA</text>
<text x="563.3" y="141.7">?</text>
<text x="570.3" y="140.4">CSA0</text>
<text x="570.3" y="143">CSA1</text>
<text x="576.8" y="140.6">8</text>
<text x="576.8" y="143.2">7</text>
<text x="581.7" y="141.7">A0</text>
<text x="596.8" y="141.7">D0</text>
<text x="603.3" y="140.6">9</text>
<text x="603.3" y="143.2">10</text>
<text x="608.4" y="140.4">LB_BAR</text>
<text x="608.4" y="143">LT_BAR</text>
<text x="621.8" y="141.7">?</text>
<text x="628.7" y="140.4">CSA0</text>
<text x="628.7" y="143">CSA1</text>
<text x="635.2" y="140.6">8</text>
<text x="635.2" y="143.2">7</text>
<text x="640.1" y="141.7">A0</text>
<text x="655.2" y="141.7">D0</text>
<text x="661.7" y="140.6">9</text>
<text x="661.7" y="143.2">10</text>
<text x="666.8" y="140.4">DS</text>
<text x="666.8" y="143">IS</text>
<text x="680.2" y="141.7">?</text>
<text x="692.2" y="140.4">CSA0</text>
<text x="692.2" y="143">CSA1</text>
<text x="698.7" y="140.6">8</text>
<text x="698.7" y="143.2">7</text>
<text x="703.6" y="141.7">A0</text>
<text x="718.7" y="141.7">D0</text>
<text x="725.2" y="140.6">9</text>
<text x="725.2" y="143.2">10</text>
<text x="730.3" y="140.4">PAD1</text>
<text x="730.3" y="143">PAD0</text>
<text x="743.7" y="141.7">?</text>
<text x="257.7" y="145.7">74LS153</text>
<text x="346.8" y="145.5">CNT2</text>
<text x="346.8" y="148">CNT3</text>
<text x="368.4" y="144.3">D1</text>
<text x="368.4" y="146.8">D2</text>
<text x="368.4" y="149.3">D3</text>
<text x="383.3" y="144.3">Q1</text>
<text x="383.3" y="146.8">Q2</text>
<text x="383.3" y="149.3">Q3</text>
<text x="395" y="145.5">CSA2</text>
<text x="395" y="148">CSA3</text>
<text x="443.3" y="145.5">CSA2</text>
<text x="443.3" y="148">CSA3</text>
<text x="449.8" y="145.7">6</text>
<text x="449.8" y="148.2">5</text>
<text x="454.7" y="144.3">A1</text>
<text x="454.7" y="146.8">A2</text>
<text x="454.7" y="149.3">A3</text>
<text x="469.8" y="144.3">D1</text>
<text x="469.8" y="146.8">D2</text>
<text x="469.8" y="149.3">D3</text>
<text x="476.3" y="145.7">11</text>
<text x="476.3" y="148.2">13</text>
<text x="481.4" y="145.5">LR_BAR</text>
<text x="481.4" y="148">ER</text>
<text x="494.8" y="144.3">?</text>
<text x="494.8" y="146.8">?</text>
<text x="494.8" y="149.3">?</text>
<text x="511.9" y="145.5">CSA2</text>
<text x="511.9" y="148">CSA3</text>
<text x="518.3" y="145.7">6</text>
<text x="518.3" y="148.2">5</text>
<text x="523.3" y="144.3">A1</text>
<text x="523.3" y="146.8">A2</text>
<text x="523.3" y="149.3">A3</text>
<text x="538.4" y="144.3">D1</text>
<text x="538.4" y="146.8">D2</text>
<text x="538.4" y="149.3">D3</text>
<text x="544.9" y="145.7">11</text>
<text x="544.9" y="148.2">13</text>
<text x="550" y="145.5">LA_BAR</text>
<text x="550" y="148">RC</text>
<text x="563.3" y="144.3">?</text>
<text x="563.3" y="146.8">?</text>
<text x="563.3" y="149.3">?</text>
<text x="570.3" y="145.5">CSA2</text>
<text x="570.3" y="148">CSA3</text>
<text x="576.8" y="145.7">6</text>
<text x="576.8" y="148.2">5</text>
<text x="581.7" y="144.3">A1</text>
<text x="581.7" y="146.8">A2</text>
<text x="581.7" y="149.3">A3</text>
<text x="596.8" y="144.3">D1</text>
<text x="596.8" y="146.8">D2</text>
<text x="596.8" y="149.3">D3</text>
<text x="603.3" y="145.7">11</text>
<text x="603.3" y="148.2">13</text>
<text x="608.4" y="145.5">CIN</text>
<text x="608.4" y="148">M</text>
<text x="621.8" y="144.3">?</text>
<text x="621.8" y="146.8">?</text>
<text x="621.8" y="149.3">?</text>
<text x="628.7" y="145.5">CSA2</text>
<text x="628.7" y="148">CSA3</text>
<text x="635.2" y="145.7">6</text>
<text x="635.2" y="148.2">5</text>
<text x="640.1" y="144.3">A1</text>
<text x="640.1" y="146.8">A2</text>
<text x="640.1" y="149.3">A3</text>
<text x="655.2" y="144.3">D1</text>
<text x="655.2" y="146.8">D2</text>
<text x="655.2" y="149.3">D3</text>
<text x="661.7" y="145.7">11</text>
<text x="661.7" y="148.2">13</text>
<text x="666.8" y="145.5">ES</text>
<text x="666.8" y="148">ECF</text>
<text x="680.2" y="144.3">?</text>
<text x="680.2" y="146.8">?</text>
<text x="680.2" y="149.3">?</text>
<text x="692.2" y="145.5">CSA2</text>
<text x="692.2" y="148">CSA3</text>
<text x="698.7" y="145.7">6</text>
<text x="698.7" y="148.2">5</text>
<text x="703.6" y="144.3">A1</text>
<text x="703.6" y="146.8">A2</text>
<text x="703.6" y="149.3">A3</text>
<text x="718.7" y="144.3">D1</text>
<text x="718.7" y="146.8">D2</text>
<text x="718.7" y="149.3">D3</text>
<text x="725.2" y="145.7">11</text>
<text x="725.2" y="148.2">13</text>
<text x="730.3" y="145.5">L_ACC</text>
<text x="730.3" y="148">ET</text>
<text x="743.7" y="144.3">?</text>
<text x="743.7" y="146.8">?</text>
<text x="743.7" y="149.3">?</text>
<text x="95" y="151.8">CS2</text>
<text x="346.8" y="150.5">CNT4</text>
<text x="346.8" y="153.1">CNT5</text>
<text x="346.8" y="155.7">CNT6</text>
<text x="368.4" y="151.8">D4</text>
<text x="368.4" y="154.4">D5</text>
<text x="383.3" y="151.8">Q4</text>
<text x="383.3" y="154.4">Q5</text>
<text x="395" y="150.5">CSA4</text>
<text x="395" y="153.1">CSA5</text>
<text x="395" y="155.7">CSA6</text>
<text x="443.3" y="150.5">CSA4</text>
<text x="443.3" y="153.1">CSA5</text>
<text x="443.3" y="155.7">CSA6</text>
<text x="449.8" y="150.8">4</text>
<text x="449.8" y="153.3">3</text>
<text x="449.8" y="155.9">2</text>
<text x="454.7" y="151.8">A4</text>
<text x="454.7" y="154.4">A5</text>
<text x="469.8" y="151.8">D4</text>
<text x="469.8" y="154.4">D5</text>
<text x="476.3" y="150.8">14</text>
<text x="476.3" y="153.3">15</text>
<text x="476.3" y="155.9">16</text>
<text x="481.4" y="150.5">LM_BAR</text>
<text x="481.4" y="153.1">EP</text>
<text x="481.4" y="155.7">LP_BAR</text>
<text x="494.8" y="151.8">?</text>
<text x="494.8" y="154.4">?</text>
<text x="511.9" y="150.5">CSA4</text>
<text x="511.9" y="153.1">CSA5</text>
<text x="511.9" y="155.7">CSA6</text>
<text x="518.3" y="150.8">4</text>
<text x="518.3" y="153.3">3</text>
<text x="518.3" y="155.9">2</text>
<text x="523.3" y="151.8">A4</text>
<text x="523.3" y="154.4">A5</text>
<text x="538.4" y="151.8">D4</text>
<text x="538.4" y="154.4">D5</text>
<text x="544.9" y="150.8">14</text>
<text x="544.9" y="153.3">15</text>
<text x="544.9" y="155.9">16</text>
<text x="550" y="150.5">R</text>
<text x="550" y="153.1">LI_BAR</text>
<text x="550" y="155.7">EMR</text>
<text x="563.3" y="151.8">?</text>
<text x="563.3" y="154.4">?</text>
<text x="570.3" y="150.5">CSA4</text>
<text x="570.3" y="153.1">CSA5</text>
<text x="570.3" y="155.7">CSA6</text>
<text x="576.8" y="150.8">4</text>
<text x="576.8" y="153.3">3</text>
<text x="576.8" y="155.9">2</text>
<text x="581.7" y="151.8">A4</text>
<text x="581.7" y="154.4">A5</text>
<text x="596.8" y="151.8">D4</text>
<text x="596.8" y="154.4">D5</text>
<text x="603.3" y="150.8">14</text>
<text x="603.3" y="153.3">15</text>
<text x="603.3" y="155.9">16</text>
<text x="608.4" y="150.5">S0</text>
<text x="608.4" y="153.1">S1</text>
<text x="608.4" y="155.7">S2</text>
<text x="621.8" y="151.8">?</text>
<text x="621.8" y="154.4">?</text>
<text x="628.7" y="150.5">CSA4</text>
<text x="628.7" y="153.1">CSA5</text>
<text x="628.7" y="155.7">CSA6</text>
<text x="635.2" y="150.8">4</text>
<text x="635.2" y="153.3">3</text>
<text x="635.2" y="155.9">2</text>
<text x="640.1" y="151.8">A4</text>
<text x="640.1" y="154.4">A5</text>
<text x="655.2" y="151.8">D4</text>
<text x="655.2" y="154.4">D5</text>
<text x="661.7" y="150.8">14</text>
<text x="661.7" y="153.3">15</text>
<text x="661.7" y="155.9">16</text>
<text x="666.8" y="150.5">LF_BAR</text>
<text x="666.8" y="153.1">CLS</text>
<text x="666.8" y="155.7">CLC</text>
<text x="680.2" y="151.8">?</text>
<text x="680.2" y="154.4">?</text>
<text x="692.2" y="150.5">CSA4</text>
<text x="692.2" y="153.1">CSA5</text>
<text x="692.2" y="155.7">CSA6</text>
<text x="698.7" y="150.8">4</text>
<text x="698.7" y="153.3">3</text>
<text x="698.7" y="155.9">2</text>
<text x="703.6" y="151.8">A4</text>
<text x="703.6" y="154.4">A5</text>
<text x="718.7" y="151.8">D4</text>
<text x="718.7" y="154.4">D5</text>
<text x="725.2" y="150.8">14</text>
<text x="725.2" y="153.3">15</text>
<text x="725.2" y="155.9">16</text>
<text x="730.3" y="150.5">IC0</text>
<text x="730.3" y="153.1">IC1</text>
<text x="730.3" y="155.7">LALU_BAR</text>
<text x="743.7" y="151.8">?</text>
<text x="743.7" y="154.4">?</text>
<text x="242.6" y="158.2">GND</text>
<text x="242.6" y="160.7">CSA4</text>
<text x="254.2" y="158.4">6</text>
<text x="254.2" y="160.9">5</text>
<text x="259.1" y="159.5">1X0</text>
<text x="269.3" y="159.5">1Y</text>
<text x="275.6" y="158.4">7</text>
<text x="283.3" y="158.2">CNT4</text>
<text x="346.8" y="158.2">CNT7</text>
<text x="368.4" y="157">D6</text>
<text x="368.4" y="159.5">D7</text>
<text x="383.3" y="157">Q6</text>
<text x="383.3" y="159.5">Q7</text>
<text x="395" y="158.2">CSA7</text>
<text x="443.3" y="158.2">CSA7</text>
<text x="448.6" y="160.9">23</text>
<text x="449.8" y="158.4">1</text>
<text x="454.7" y="157">A6</text>
<text x="454.7" y="159.5">A7</text>
<text x="469.8" y="157">D6</text>
<text x="469.8" y="159.5">D7</text>
<text x="476.3" y="158.4">17</text>
<text x="481.4" y="158.2">CP</text>
<text x="494.8" y="157">?</text>
<text x="494.8" y="159.5">?</text>
<text x="511.9" y="158.2">CSA7</text>
<text x="517.2" y="160.9">23</text>
<text x="518.3" y="158.4">1</text>
<text x="523.3" y="157">A6</text>
<text x="523.3" y="159.5">A7</text>
<text x="538.4" y="157">D6</text>
<text x="538.4" y="159.5">D7</text>
<text x="544.9" y="158.4">17</text>
<text x="550" y="158.2">EMB</text>
<text x="563.3" y="157">?</text>
<text x="563.3" y="159.5">?</text>
<text x="570.3" y="158.2">CSA7</text>
<text x="575.6" y="160.9">23</text>
<text x="576.8" y="158.4">1</text>
<text x="581.7" y="157">A6</text>
<text x="581.7" y="159.5">A7</text>
<text x="596.8" y="157">D6</text>
<text x="596.8" y="159.5">D7</text>
<text x="603.3" y="158.4">17</text>
<text x="608.4" y="158.2">S3</text>
<text x="621.8" y="157">?</text>
<text x="621.8" y="159.5">?</text>
<text x="628.7" y="158.2">CSA7</text>
<text x="634" y="160.9">23</text>
<text x="635.2" y="158.4">1</text>
<text x="640.1" y="157">A6</text>
<text x="640.1" y="159.5">A7</text>
<text x="655.2" y="157">D6</text>
<text x="655.2" y="159.5">D7</text>
<text x="661.7" y="158.4">17</text>
<text x="666.8" y="158.2">EB</text>
<text x="680.2" y="157">?</text>
<text x="680.2" y="159.5">?</text>
<text x="692.2" y="158.2">CSA7</text>
<text x="697.5" y="160.9">23</text>
<text x="698.7" y="158.4">1</text>
<text x="703.6" y="157">A6</text>
<text x="703.6" y="159.5">A7</text>
<text x="718.7" y="157">D6</text>
<text x="718.7" y="159.5">D7</text>
<text x="725.2" y="158.4">17</text>
<text x="730.3" y="158.2">LO_BAR</text>
<text x="743.7" y="157">?</text>
<text x="743.7" y="159.5">?</text>
<text x="95" y="164.5">CS3</text>
<text x="242.6" y="163.2">JA4</text>
<text x="242.6" y="165.8">CS4</text>
<text x="254.2" y="163.5">4</text>
<text x="254.2" y="166">3</text>
<text x="259.1" y="162">1X1</text>
<text x="259.1" y="164.5">1X2</text>
<text x="259.1" y="167.1">1X3</text>
<text x="346.8" y="163.2">CLK</text>
<text x="368.4" y="164.5">UCLK</text>
<text x="368.4" y="167.1">DCLK</text>
<text x="381.6" y="167.1">MAX</text>
<text x="382.3" y="164.5">MIN</text>
<text x="448.6" y="163.5">22</text>
<text x="448.6" y="166">19</text>
<text x="454.7" y="162">A8</text>
<text x="454.7" y="164.5">A9</text>
<text x="454.7" y="167.1">A10</text>
<text x="517.2" y="163.5">22</text>
<text x="517.2" y="166">19</text>
<text x="523.3" y="162">A8</text>
<text x="523.3" y="164.5">A9</text>
<text x="523.3" y="167.1">A10</text>
<text x="575.6" y="163.5">22</text>
<text x="575.6" y="166">19</text>
<text x="581.7" y="162">A8</text>
<text x="581.7" y="164.5">A9</text>
<text x="581.7" y="167.1">A10</text>
<text x="634" y="163.5">22</text>
<text x="634" y="166">19</text>
<text x="640.1" y="162">A8</text>
<text x="640.1" y="164.5">A9</text>
<text x="640.1" y="167.1">A10</text>
<text x="697.5" y="163.5">22</text>
<text x="697.5" y="166">19</text>
<text x="703.6" y="162">A8</text>
<text x="703.6" y="164.5">A9</text>
<text x="703.6" y="167.1">A10</text>
<text x="242.6" y="170.9">GND</text>
<text x="242.6" y="173.4">CSA5</text>
<text x="253" y="171.1">10</text>
<text x="253.2" y="173.6">11</text>
<text x="259.1" y="172.2">2X0</text>
<text x="269.3" y="172.2">2Y</text>
<text x="275.6" y="171.1">9</text>
<text x="283.3" y="170.9">CNT5</text>
<text x="349.3" y="173.4">VCC</text>
<text x="368.4" y="169.7">CNTUP</text>
<text x="381.4" y="169.7">RCO</text>
<text x="448.6" y="168.6">21</text>
<text x="448.6" y="173.6">18</text>
<text x="454.7" y="169.7">A11</text>
<text x="517.2" y="168.6">21</text>
<text x="517.2" y="173.6">18</text>
<text x="523.3" y="169.7">A11</text>
<text x="575.6" y="168.6">21</text>
<text x="575.6" y="173.6">18</text>
<text x="581.7" y="169.7">A11</text>
<text x="634" y="168.6">21</text>
<text x="634" y="173.6">18</text>
<text x="640.1" y="169.7">A11</text>
<text x="697.5" y="168.6">21</text>
<text x="697.5" y="173.6">18</text>
<text x="703.6" y="169.7">A11</text>
<text x="95" y="177.3">CS4</text>
<text x="242.6" y="176">JA5</text>
<text x="242.6" y="178.5">CS5</text>
<text x="253" y="176.2">12</text>
<text x="253" y="178.7">13</text>
<text x="259.1" y="174.7">2X1</text>
<text x="259.1" y="177.3">2X2</text>
<text x="259.1" y="179.8">2X3</text>
<text x="349.3" y="176">CSCE</text>
<text x="349.3" y="178.5">CSL</text>
<text x="368.4" y="174.7">OE</text>
<text x="368.4" y="177.3">CE</text>
<text x="368.4" y="179.8">LOAD</text>
<text x="448.6" y="176.2">20</text>
<text x="454.7" y="174.7">CE</text>
<text x="454.7" y="177.3">OE/VPP</text>
<text x="517.2" y="176.2">20</text>
<text x="523.3" y="174.7">CE</text>
<text x="523.3" y="177.3">OE/VPP</text>
<text x="575.6" y="176.2">20</text>
<text x="581.7" y="174.7">CE</text>
<text x="581.7" y="177.3">OE/VPP</text>
<text x="634" y="176.2">20</text>
<text x="640.1" y="174.7">CE</text>
<text x="640.1" y="177.3">OE/VPP</text>
<text x="697.5" y="176.2">20</text>
<text x="703.6" y="174.7">CE</text>
<text x="703.6" y="177.3">OE/VPP</text>
<text x="242.6" y="183.6">IC0</text>
<text x="253" y="183.8">14</text>
<text x="259.1" y="184.9">A</text>
<text x="349.3" y="181.1">GND</text>
<text x="368.4" y="182.4">RESET</text>
<text x="453.2" y="181.2">2732</text>
<text x="521.8" y="181.2">2732</text>
<text x="580.2" y="181.2">2732</text>
<text x="638.7" y="181.2">2732</text>
<text x="702.2" y="181.2">2732</text>
<text x="95" y="190">CS5</text>
<text x="242.6" y="186.1">IC1</text>
<text x="242.6" y="188.7">GND</text>
<text x="242.6" y="191.2">GND</text>
<text x="253" y="191.4">15</text>
<text x="254.2" y="186.3">2</text>
<text x="254.2" y="188.9">1</text>
<text x="259.1" y="190">1E</text>
<text x="259.1" y="187.4">B</text>
<text x="366.9" y="186.3">COUNTER_8</text>
<text x="257.7" y="196.5">74LS153</text>
<text x="259.1" y="192.5">2E</text>
<text x="95" y="202.7">CS6</text>
<text x="242.6" y="209">GND</text>
<text x="254.2" y="209.2">6</text>
<text x="275.6" y="209.2">7</text>
<text x="283.3" y="209">CNT6</text>
<text x="95" y="215.4">CS7</text>
<text x="242.6" y="211.5">CSA6</text>
<text x="242.6" y="214.1">JA6</text>
<text x="254.2" y="211.7">5</text>
<text x="254.2" y="214.3">4</text>
<text x="259.1" y="210.3">1X0</text>
<text x="259.1" y="212.8">1X1</text>
<text x="259.1" y="215.4">1X2</text>
<text x="269.3" y="210.3">1Y</text>
<text x="242.6" y="216.6">CS6</text>
<text x="242.6" y="221.7">GND</text>
<text x="253" y="221.9">10</text>
<text x="254.2" y="216.8">3</text>
<text x="259.1" y="217.9">1X3</text>
<text x="275.6" y="221.9">9</text>
<text x="283.3" y="221.7">CNT7</text>
<text x="242.6" y="224.2">CSA7</text>
<text x="242.6" y="226.8">JA7</text>
<text x="253" y="227">12</text>
<text x="253.2" y="224.4">11</text>
<text x="259.1" y="223">2X0</text>
<text x="259.1" y="225.5">2X1</text>
<text x="269.3" y="223">2Y</text>
<text x="97.8" y="233.2">VCC</text>
<text x="242.6" y="229.3">CS7</text>
<text x="253" y="229.5">13</text>
<text x="259.1" y="228.1">2X2</text>
<text x="259.1" y="230.6">2X3</text>
<text x="242.6" y="234.4">IC0</text>
<text x="242.6" y="236.9">IC1</text>
<text x="242.6" y="239.5">GND</text>
<text x="253" y="234.6">14</text>
<text x="254.2" y="237.1">2</text>
<text x="254.2" y="239.7">1</text>
<text x="259.1" y="235.7">A</text>
<text x="259.1" y="238.2">B</text>
<text x="242.6" y="242">GND</text>
<text x="253" y="242.2">15</text>
<text x="259.1" y="240.8">1E</text>
<text x="259.1" y="243.3">2E</text>
<text x="257.7" y="247.3">74LS153</text>
<text x="426.9" y="249.8">1</text>
<text x="364.5" y="252.2">IC1</text>
<text x="376.1" y="252.4">1</text>
<text x="387.4" y="252.4">2</text>
<text x="420.4" y="257.3">IC0</text>
<text x="426.9" y="254.9">2</text>
<text x="448.4" y="252.4">3</text>
<text x="466.1" y="252.2">CSCE</text>
<text x="477.7" y="252.4">3</text>
<text x="489" y="252.4">4</text>
<text x="511.9" y="252.2">CSL</text>
<text x="97.8" y="261.1">GND</text>
<text x="379.6" y="258.7">74LS04</text>
<text x="430.4" y="260">74LS08</text>
<text x="481.2" y="258.7">74LS04</text>
<text x="101.7" y="304.3">CP</text>
<text x="142.3" y="304.3">PCF</text>
<text x="101.7" y="317">LP_BAR</text>
<text x="142.3" y="317">S3</text>
<text x="259.1" y="322.1">IC1</text>
<text x="101.7" y="329.7">EP</text>
<text x="142.3" y="329.7">S2</text>
<text x="410.3" y="328.4">ZF_BAR</text>
<text x="426.9" y="328.6">4</text>
<text x="511.9" y="328.4">ZF_BAR</text>
<text x="528.5" y="328.6">4</text>
<text x="259.1" y="332.2">IC0</text>
<text x="410.3" y="333.5">GND</text>
<text x="426.9" y="333.7">5</text>
<text x="448.4" y="331.1">6</text>
<text x="466.1" y="330.9">JA0</text>
<text x="511.9" y="333.5">GND</text>
<text x="528.5" y="333.7">5</text>
<text x="550" y="331.1">6</text>
<text x="567.7" y="330.9">JA4</text>
<text x="430.4" y="338.7">74LS08</text>
<text x="532" y="338.7">74LS08</text>
<text x="101.7" y="342.4">LM_BAR</text>
<text x="142.3" y="342.4">S1</text>
<text x="259.1" y="344.9">CSA0</text>
<text x="259.1" y="352.5">CSA1</text>
<text x="410.3" y="353.8">ZF_BAR</text>
<text x="426.9" y="354">9</text>
<text x="511.9" y="353.8">ZF_BAR</text>
<text x="528.5" y="354">9</text>
<text x="101.7" y="355.1">ER</text>
<text x="142.3" y="355.1">S0</text>
<text x="410.3" y="358.9">GND</text>
<text x="425.7" y="359.1">10</text>
<text x="448.4" y="356.5">8</text>
<text x="466.1" y="356.3">JA1</text>
<text x="511.9" y="358.9">GND</text>
<text x="527.3" y="359.1">10</text>
<text x="550" y="356.5">8</text>
<text x="567.7" y="356.3">JA5</text>
<text x="259.1" y="360.2">CSA2</text>
<text x="430.4" y="364.1">74LS08</text>
<text x="532" y="364.1">74LS08</text>
<text x="101.7" y="367.8">LR_BAR</text>
<text x="142.3" y="367.8">M</text>
<text x="203.3" y="367.8">IS</text>
<text x="259.1" y="367.8">CSA3</text>
<text x="259.1" y="375.4">CSA4</text>
<text x="101.7" y="380.5">LMB_BAR</text>
<text x="142.3" y="380.5">CIN</text>
<text x="203.3" y="380.5">DS</text>
<text x="410.3" y="379.2">ZF_BAR</text>
<text x="425.7" y="379.4">12</text>
<text x="448.4" y="381.9">11</text>
<text x="466.1" y="381.7">JA2</text>
<text x="511.9" y="379.2">ZF_BAR</text>
<text x="527.3" y="379.4">12</text>
<text x="550" y="381.9">11</text>
<text x="567.7" y="381.7">JA6</text>
<text x="259.1" y="385.6">CSA5</text>
<text x="410.3" y="384.3">GND</text>
<text x="425.7" y="384.5">13</text>
<text x="430.4" y="389.5">74LS08</text>
<text x="511.9" y="384.3">VCC</text>
<text x="527.3" y="384.5">13</text>
<text x="532" y="389.5">74LS08</text>
<text x="101.7" y="393.2">LMR_BAR</text>
<text x="142.3" y="393.2">LT_BAR</text>
<text x="203.3" y="393.2">LO_BAR</text>
<text x="259.1" y="395.7">CSA6</text>
<text x="101.7" y="405.9">EMB</text>
<text x="142.3" y="405.9">LB_BAR</text>
<text x="203.3" y="405.9">LALU_BAR</text>
<text x="259.1" y="403.3">CSA7</text>
<text x="410.3" y="404.6">ZF_BAR</text>
<text x="426.9" y="404.8">1</text>
<text x="448.4" y="407.3">3</text>
<text x="466.1" y="407.1">JA3</text>
<text x="511.9" y="404.6">ZF_BAR</text>
<text x="528.5" y="404.8">1</text>
<text x="550" y="407.3">3</text>
<text x="567.7" y="407.1">JA7</text>
<text x="410.3" y="409.7">GND</text>
<text x="426.9" y="409.9">2</text>
<text x="511.9" y="409.7">GND</text>
<text x="528.5" y="409.9">2</text>
<text x="101.7" y="418.6">EMR</text>
<text x="142.3" y="418.6">EB</text>
<text x="203.3" y="418.6">ET</text>
<text x="430.4" y="414.9">74LS08</text>
<text x="532" y="414.9">74LS08</text>
<text x="101.7" y="431.3">LI_BAR</text>
<text x="142.3" y="431.3">CLC</text>
<text x="203.3" y="431.3">L_ACC</text>
<text x="101.7" y="444">R</text>
<text x="142.3" y="444">CLS</text>
<text x="101.7" y="456.7">RC</text>
<text x="142.3" y="456.7">LF_BAR</text>
<text x="101.7" y="469.4">LA_BAR</text>
<text x="142.3" y="469.4">ECF</text>
<text x="101.7" y="482.1">EA</text>
<text x="142.3" y="482.1">ES</text>
</g>
</svg>
